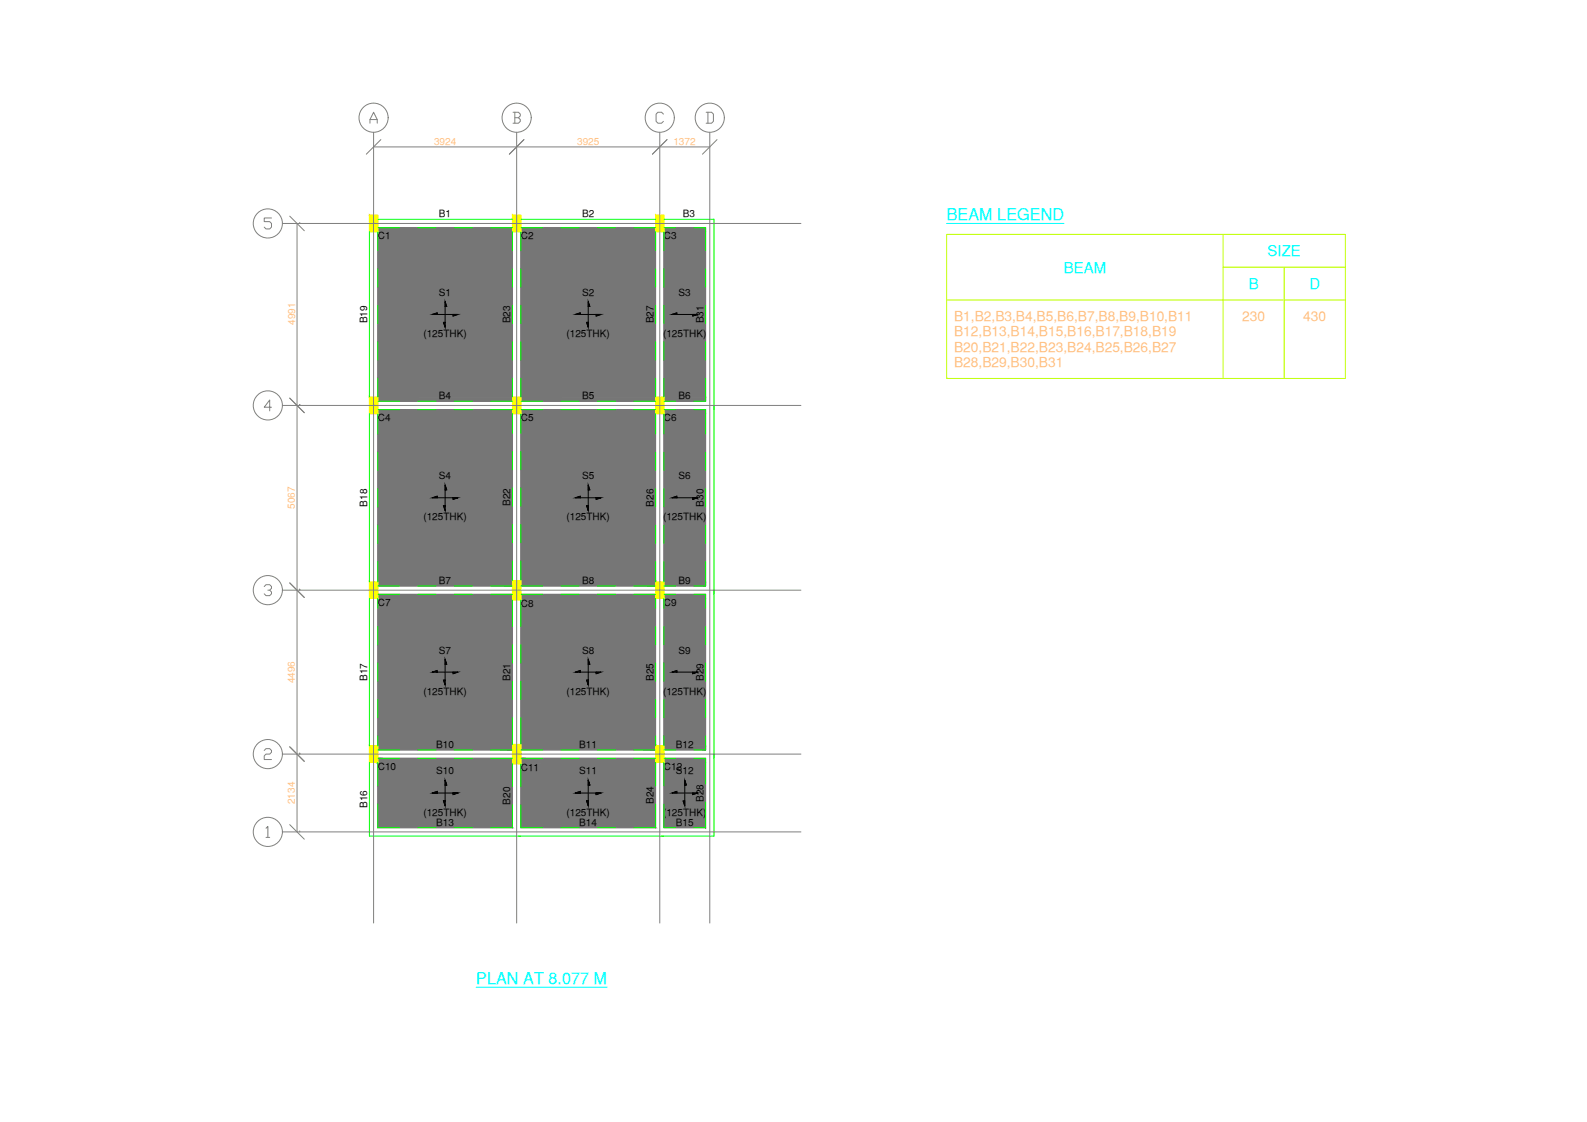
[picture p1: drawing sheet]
<svg xmlns="http://www.w3.org/2000/svg" width="420mm" height="297mm" viewBox="0 0 420 297" stroke-linecap="round" stroke-linejoin="round" font-family="sans-serif">
<!-- layer: Slab -->
<path d="M100 60.3h35.7v45.9h-35.7zM137.9 60.3h35.7v45.9h-35.7zM175.8 60.3h11v45.9h-11zM100 108.4h35.7v46.7h-35.7zM137.9 108.4h35.7v46.7h-35.7zM175.8 108.4h11v46.7h-11zM100 157.4h35.7v41.1h-35.7zM137.9 157.4h35.7v41.1h-35.7zM175.8 157.4h11v41.1h-11zM100 200.8h35.7v18.3h-35.7zM137.9 200.8h35.7v18.3h-35.7zM175.8 200.8h11v18.3h-11z" fill="none" stroke="#767676" stroke-width=".26"/>
<g fill="#767676" stroke="#767676" stroke-width=".26">
<path d="M100 60.3l35.7 1v-1zM100 60.3l35.7 1h-35.7z"/>
<path d="M100 61.3l35.7 43.9v-43.9zM100 61.3l35.7 43.9h-35.7z"/>
<path d="M100 105.2l35.7 1v-1zM100 105.2l35.7 1h-35.7z"/>
<path d="M137.9 60.3l35.7 1v-1zM137.9 60.3l35.7 1h-35.7z"/>
<path d="M137.9 61.3l35.7 43.9v-43.9zM137.9 61.3l35.7 43.9h-35.7z"/>
<path d="M137.9 105.2l35.7 1v-1zM137.9 105.2l35.7 1h-35.7z"/>
<path d="M175.8 60.3l11 1v-1zM175.8 60.3l11 1h-11z"/>
<path d="M175.8 61.3l11 43.9v-43.9zM175.8 61.3l11 43.9h-11z"/>
<path d="M175.8 105.2l11 1v-1zM175.8 105.2l11 1h-11z"/>
<path d="M100 108.4l35.7 1.1v-1.1zM100 108.4l35.7 1.1h-35.7z"/>
<path d="M100 109.5l35.7 44.2v-44.2zM100 109.5l35.7 44.2h-35.7z"/>
<path d="M100 153.7l35.7 .4v-.4zM100 153.7l35.7 .4h-35.7z"/>
<path d="M100 154.1l35.7 1v-1zM100 154.1l35.7 1h-35.7z"/>
<path d="M137.9 108.4l35.7 1.1v-1.1zM137.9 108.4l35.7 1.1h-35.7z"/>
<path d="M137.9 109.5l35.7 44.2v-44.2zM137.9 109.5l35.7 44.2h-35.7z"/>
<path d="M137.9 153.7l35.7 .4v-.4zM137.9 153.7l35.7 .4h-35.7z"/>
<path d="M137.9 154.1l35.7 1v-1zM137.9 154.1l35.7 1h-35.7z"/>
<path d="M175.8 108.4l11 1.1v-1.1zM175.8 108.4l11 1.1h-11z"/>
<path d="M175.8 109.5l11 44.6v-44.6zM175.8 109.5l11 44.6h-11z"/>
<path d="M175.8 154.1l11 1v-1zM175.8 154.1l11 1h-11z"/>
<path d="M100 157.4l35.7 1v-1zM100 157.4l35.7 1h-35.7z"/>
<path d="M100 158.4l35.7 .4v-.4zM100 158.4l35.7 .4h-35.7z"/>
<path d="M100 158.8l35.7 38.3v-38.3zM100 158.8l35.7 38.3h-35.7z"/>
<path d="M100 197.1l35.7 .4v-.4zM100 197.1l35.7 .4h-35.7z"/>
<path d="M100 197.5l35.7 1v-1zM100 197.5l35.7 1h-35.7z"/>
<path d="M137.9 157.4l35.7 1v-1zM137.9 157.4l35.7 1h-35.7z"/>
<path d="M137.9 158.4l35.7 .4v-.4zM137.9 158.4l35.7 .4h-35.7z"/>
<path d="M137.9 158.8l35.7 38.3v-38.3zM137.9 158.8l35.7 38.3h-35.7z"/>
<path d="M137.9 197.1l35.7 .4v-.4zM137.9 197.1l35.7 .4h-35.7z"/>
<path d="M137.9 197.5l35.7 1v-1zM137.9 197.5l35.7 1h-35.7z"/>
<path d="M175.8 157.4l11 1v-1zM175.8 157.4l11 1h-11z"/>
<path d="M175.8 158.4l11 39.1v-39.1zM175.8 158.4l11 39.1h-11z"/>
<path d="M175.8 197.5l11 1v-1zM175.8 197.5l11 1h-11z"/>
<path d="M100 200.8l35.7 1v-1zM100 200.8l35.7 1h-35.7z"/>
<path d="M100 201.8l35.7 .4v-.4zM100 201.8l35.7 .4h-35.7z"/>
<path d="M100 202.2l35.7 16.9v-16.9zM100 202.2l35.7 16.9h-35.7z"/>
<path d="M137.9 200.8l35.7 1v-1zM137.9 200.8l35.7 1h-35.7z"/>
<path d="M137.9 201.8l35.7 .4v-.4zM137.9 201.8l35.7 .4h-35.7z"/>
<path d="M137.9 202.2l35.7 16.9v-16.9zM137.9 202.2l35.7 16.9h-35.7z"/>
<path d="M175.8 200.8l11 1v-1zM175.8 200.8l11 1h-11z"/>
<path d="M175.8 201.8l11 17.3v-17.3zM175.8 201.8l11 17.3h-11z"/>
</g>
<!-- layer: Slab Nos -->
<g fill="#000" stroke="#000" stroke-width=".26">
<path d="M117.8 79.9l.5 1.2h-.5zM155.7 79.9l.5 1.2h-.5zM114.5 83.2l1.2-.4v.4zM117.4 85.4h.4v1.2zM120 83.2h1.2l-1.2 .5zM152.3 83.2l1.3-.4v.4zM155.3 85.4h.4v1.2zM157.8 83.2h1.3l-1.3 .5zM177.9 83.2l1.3-.4v.4zM183.4 83.2h1.3l-1.3 .5zM114.5 131.8l1.2-.4v.4zM117.4 133.9h.4v1.3z"/>
<path d="M117.8 128.4l.5 1.3h-.5zM120 131.8h1.2l-1.2 .4zM152.3 131.8l1.3-.4v.4zM155.3 133.9h.4v1.3zM155.7 128.4l.5 1.3h-.5zM157.8 131.8h1.3l-1.3 .4zM177.9 131.8l1.3-.4v.4zM183.4 131.8h1.3l-1.3 .4zM114.5 177.9l1.2-.4v.4zM117.8 174.6l.5 1.2h-.5zM120 177.9h1.2l-1.2 .5zM152.3 177.9l1.3-.4v.4z"/>
<path d="M155.7 174.6l.5 1.2h-.5zM157.8 177.9h1.3l-1.3 .5zM177.9 177.9l1.3-.4v.4zM183.4 177.9h1.3l-1.3 .5zM117.4 180.1h.4v1.2zM155.3 180.1h.4v1.2zM177.9 209.9l1.3-.4v.4zM180.9 212h.4v1.3zM181.3 206.6l.4 1.2h-.4zM183.4 209.9h1.3l-1.3 .5z"/>
<path d="M114.5 209.9l1.2-.4v.4zM114.5 209.9h1.2z"/>
<path d="M117.4 212h.4zM117.4 212l.4 1.3v-1.3z"/>
<path d="M117.8 206.6l.5 1.2zM117.8 207.8h.5zM117.8 206.6l.5 1.2h-.5z"/>
<path d="M120 209.9h1.2zM120 209.9h1.2zM120 209.9h1.2l-1.2 .5z"/>
<path d="M152.3 209.9l1.3-.4v.4zM152.3 209.9h1.3z"/>
<path d="M155.3 212h.4zM155.3 212l.4 1.3v-1.3z"/>
<path d="M155.7 206.6l.5 1.2zM155.7 207.8h.5zM155.7 206.6l.5 1.2h-.5z"/>
<path d="M157.8 209.9h1.3zM157.8 209.9h1.3z"/>
<path d="M157.8 209.9v.5l1.3-.5zM157.8 209.9v.5z"/>
</g>
<g fill="none" stroke="#000" stroke-width=".26">
<path d="M115.7 83.2v-.4l-1.2 .4h6.7l-1.2 .5v-.5M117.8 81.1h.5l-.5-1.2v6.7l-.4-1.2h.4M153.6 83.2v-.4l-1.3 .4h6.8l-1.3 .5v-.5M155.7 81.1h.5l-.5-1.2v6.7l-.4-1.2h.4M179.2 83.2v-.4l-1.3 .4h6.8l-1.3 .5v-.5M115.7 131.8v-.4l-1.2 .4h6.7l-1.2 .4v-.4M117.8 129.7h.5l-.5-1.3v6.8l-.4-1.3h.4M153.6 131.8v-.4l-1.3 .4h6.8l-1.3 .4v-.4M155.7 129.7h.5l-.5-1.3v6.8l-.4-1.3h.4M179.2 131.8v-.4l-1.3 .4h6.8l-1.3 .4v-.4M115.7 177.9v-.4l-1.2 .4h6.7l-1.2 .5v-.5M117.8 175.8h.5l-.5-1.2v6.7l-.4-1.2h.4"/>
<path d="M153.6 177.9v-.4l-1.3 .4h6.8l-1.3 .5v-.5M155.7 175.8h.5l-.5-1.2v6.7l-.4-1.2h.4M179.2 177.9v-.4l-1.3 .4h6.8l-1.3 .5v-.5M115.7 209.9v-.4l-1.2 .4h6.7l-1.2 .5v-.5M117.8 207.8h.5l-.5-1.2v6.7l-.4-1.3h.4M153.6 209.9v-.4l-1.3 .4h6.8l-1.3 .5v-.5M155.7 207.8h.5l-.5-1.2v6.7l-.4-1.3h.4M179.2 209.9v-.4l-1.3 .4h6.8l-1.3 .5v-.5M181.3 207.8h.4l-.4-1.2v6.7l-.4-1.3h.4"/>
</g>
<!-- layer: Column -->
<g fill="#ff0" stroke="#ff0" stroke-width=".26">
<path d="M97.8 57l2.2 4.3v-4.3zM97.8 57l2.2 4.3h-2.2z"/>
<path d="M135.7 57l2.2 4.3v-4.3zM135.7 57l2.2 4.3h-2.2z"/>
<path d="M173.6 57l2.2 4.3v-4.3zM173.6 57l2.2 4.3h-2.2z"/>
<path d="M97.8 105.2l2.2 4.3v-4.3zM97.8 105.2l2.2 4.3h-2.2z"/>
<path d="M135.7 105.2l2.2 4.3v-4.3zM135.7 105.2l2.2 4.3h-2.2z"/>
<path d="M173.6 105.2l2.2 4.3v-4.3zM173.6 105.2l2.2 4.3h-2.2z"/>
<path d="M97.8 154.1l2.2 4.3v-4.3zM97.8 154.1l2.2 4.3h-2.2z"/>
<path d="M135.7 153.7l2.2 5.1v-5.1zM135.7 153.7l2.2 5.1h-2.2z"/>
<path d="M173.6 154.1l2.2 4.3v-4.3zM173.6 154.1l2.2 4.3h-2.2z"/>
<path d="M97.8 197.5l2.2 4.3v-4.3zM97.8 197.5l2.2 4.3h-2.2z"/>
<path d="M135.7 197.1l2.2 5.1v-5.1zM135.7 197.1l2.2 5.1h-2.2z"/>
<path d="M173.6 197.5l2.2 4.3v-4.3zM173.6 197.5l2.2 4.3h-2.2z"/>
</g>
<path d="M97.8 57h2.2v4.3h-2.2zM135.7 57h2.2v4.3h-2.2zM173.6 57h2.2v4.3h-2.2zM97.8 105.2h2.2v4.3h-2.2zM135.7 105.2h2.2v4.3h-2.2zM173.6 105.2h2.2v4.3h-2.2zM97.8 154.1h2.2v4.3h-2.2zM135.7 153.7h2.2v5.1h-2.2zM173.6 154.1h2.2v4.3h-2.2zM97.8 197.5h2.2v4.3h-2.2zM135.7 197.1h2.2v5.1h-2.2zM173.6 197.5h2.2v4.3h-2.2z" fill="none" stroke="#ff0" stroke-width=".26"/>
<!-- layer: Beam -->
<g fill="none" stroke="#0f0" stroke-width=".26">
<path d="M100 58h35.7M137.9 58h35.7M175.8 58h13.2v163.4h-91.2v-19.6M97.8 61.3v43.9M100 60.3h5.8M100 61.3v5.1M100 71.2v4.8M110.6 60.3h4.8M120.3 60.3h4.8M129.9 60.3h5.8M135.7 61.3v5.1M135.7 71.2v4.8"/>
<path d="M137.9 60.3h5.8M137.9 61.3v5.1M137.9 71.2v4.8M148.5 60.3h4.8M158.1 60.3h4.9M167.8 60.3h5.8M173.6 61.3v5.1M173.6 71.2v4.8M175.8 60.3h3.1M175.8 61.3v5.1M175.8 71.2v4.8M183.7 60.3h3.1v6.1"/>
<path d="M186.8 71.2v4.8M100 80.8v4.9M100 90.5v4.8M135.7 80.8v4.9M135.7 90.5v4.8M137.9 80.8v4.9M137.9 90.5v4.8M173.6 80.8v4.9M173.6 90.5v4.8M175.8 80.8v4.9M175.8 90.5v4.8M186.8 80.8v4.9"/>
<path d="M186.8 90.5v4.8M97.8 109.5v44.6M100 106.2h5.8M100 108.4h5.8M100 100.1v5.1M100 109.5v5.4M100 119.7v4.8M110.6 106.2h4.8M110.6 108.4h4.8M120.3 106.2h4.8M120.3 108.4h4.8M129.9 106.2h5.8"/>
<path d="M129.9 108.4h5.8M135.7 100.1v5.1M135.7 109.5v5.2M135.7 119.5v4.9M137.9 106.2h5.8M137.9 108.4h5.8M137.9 100.1v5.1M137.9 109.5v5.2M137.9 119.5v4.9M148.5 106.2h4.8M148.5 108.4h4.8M158.1 106.2h4.9"/>
<path d="M158.1 108.4h4.9M167.8 106.2h5.8M167.8 108.4h5.8M173.6 100.1v5.1M173.6 109.5v5.4M173.6 119.7v4.8M175.8 106.2h3.1M175.8 108.4h3.1M175.8 100.1v5.1M175.8 109.5v5.4M175.8 119.7v4.8M183.7 108.4h3.1v6.5"/>
<path d="M186.8 100.1v6.1h-3.1M186.8 119.7v4.8M100 129.4v4.8M100 139v4.9M135.7 129.2v4.8M135.7 138.8v4.9M137.9 129.2v4.8M137.9 138.8v4.9M173.6 129.4v4.8M173.6 139v4.9M175.8 129.4v4.8M175.8 139v4.9"/>
<path d="M186.8 129.4v4.8M186.8 139v4.9M97.8 158.4v39.1M100 155.1h5.8M100 157.4h5.8M100 148.7v5.4M100 158.4v2.6M110.6 155.1h4.8M110.6 157.4h4.8M120.3 155.1h4.8M120.3 157.4h4.8M129.9 155.1h5.8"/>
<path d="M129.9 157.4h5.8M135.7 148.5v5.2M135.7 158.8v7.1M137.9 155.1h5.8M137.9 157.4h5.8M137.9 148.5v5.2M137.9 158.8v7.1M148.5 155.1h4.8M148.5 157.4h4.8M158.1 155.1h4.9M158.1 157.4h4.9M167.8 155.1h5.8"/>
<path d="M167.8 157.4h5.8M173.6 148.7v5.4M173.6 158.4v2.6M175.8 155.1h3.1M175.8 157.4h3.1M175.8 148.7v5.4M175.8 158.4v2.6M183.7 157.4h3.1v3.6M186.8 148.7v6.4h-3.1M100 165.9v4.8M100 175.5v4.9M135.7 170.7v4.8"/>
<path d="M137.9 170.7v4.8M173.6 165.9v4.8M173.6 175.5v4.9M175.8 165.9v4.8M175.8 175.5v4.9M186.8 165.9v4.8M186.8 175.5v4.9M100 198.5h5.8M100 185.2v4.8M100 194.8v2.7M110.6 198.5h4.8M120.3 198.5h4.8"/>
<path d="M129.9 198.5h5.8M135.7 180.4v4.8M135.7 190v7.1M137.9 198.5h5.8M137.9 180.4v4.8M137.9 190v7.1M148.5 198.5h4.8M158.1 198.5h4.9M167.8 198.5h5.8M173.6 185.2v4.8M173.6 194.8v2.7M175.8 198.5h3.1"/>
<path d="M175.8 185.2v4.8M175.8 194.8v2.7M186.8 194.8v3.7h-3.1M186.8 185.2v4.8M100 200.8h5.8M100 201.8v6.3M100 212.9v6.2h5.8M110.6 200.8h4.8M110.6 219.1h4.8M120.3 200.8h4.8M120.3 219.1h4.8M129.9 200.8h5.8"/>
<path d="M135.7 202.2v6M135.7 213.1v6h-5.8M137.9 200.8h5.8M137.9 202.2v6M137.9 213.1v6h5.8M148.5 200.8h4.8M148.5 219.1h4.8M158.1 200.8h4.9M158.1 219.1h4.9M167.8 200.8h5.8M173.6 201.8v6.3M173.6 212.9v6.2h-5.8"/>
<path d="M175.8 200.8h3.1M175.8 201.8v6.3M175.8 212.9v6.2h3.1M183.7 200.8h3.1v6.7M186.8 212.4v6.7h-3.1"/>
</g>
<!-- layer: Grid Line -->
<g fill="none" stroke="#808080" stroke-width=".26">
<path d="M97.9 32.6v-.9l1-2 1 2v.9M97.9 31.7h2M98.9 35v209.4M98.9 38.9h89M100.8 37l-3.8 3.8M135.8 29.7h1.5l.4 .5v.5l-.4 .5M136.3 31.2h1l.4 .5v.4l-.4 .5h-1.5M136.3 29.7v2.9M136.8 35v209.4M138.7 37l-3.9 3.8M174.7 35v209.4M175.6 30.2l-.4-.5h-1l-.5 .5v1.9l.5 .5h1l.4-.5"/>
<path d="M176.6 37l-3.9 3.8M187 29.7h1.4l.5 .5v1.9l-.5 .5h-1.4M187.4 29.7v2.9M187.9 35v209.4M189.8 37l-3.8 3.8M71.9 57.7h-1.9v1h1.4l.5 .5v.9l-.5 .5h-1l-.4-.5M74.8 59.2h137.2M76.7 57.2l3.9 3.9M78.6 59.2v161M79.4 59.2h.1M71.9 107.8h-1.9l1.4-1.9v2.9M74.8 107.3h137.2"/>
<path d="M76.7 105.4l3.9 3.9M79.4 107.3h.1M70 155.3l.4-.5h1l.5 .5v.5l-.5 .4h-.5M71.4 156.2l.5 .5v.5l-.5 .5h-1l-.4-.5M74.8 156.2h137.2M76.7 154.3l3.9 3.9M79.4 156.2h.1M70 198.7l.4-.5h1l.5 .5v.5l-.5 .4h-1l-.4 .5v1h1.9M74.8 199.6h137.2M76.7 197.7l3.9 3.9M79.4 199.6h.1M70.4 219.3l.5-.5v2.9"/>
<path d="M76.7 218.3l3.9 3.9M70.4 221.7h1M74.8 220.2h137.2M79.4 220.2h.1"/>
<circle cx="98.9" cy="31.2" r="3.9"/>
<circle cx="136.8" cy="31.2" r="3.9"/>
<circle cx="174.7" cy="31.2" r="3.9"/>
<circle cx="187.9" cy="31.2" r="3.9"/>
<circle cx="70.9" cy="59.2" r="3.9"/>
<circle cx="70.9" cy="107.3" r="3.9"/>
<circle cx="70.9" cy="156.2" r="3.9"/>
<circle cx="70.9" cy="199.6" r="3.9"/>
<circle cx="70.9" cy="220.2" r="3.9"/>
</g>
<!-- layer: Label -->
<path d="M250.7 59.2h31M126.1 261.4h34.6" fill="none" stroke="#0ff" stroke-width=".26"/>
<!-- layer: Schedule Border -->
<path d="M250.7 62.1h105.5v38.1h-105.5zM250.7 79.4h105.5M323.8 70.7h32.4M323.8 62.1v38.1M340 70.7v29.5" fill="none" stroke="#bfff00" stroke-width=".26"/>
<g font-size="4.3" fill="#0ff">
<text x="250.7" y="58.2">BEAM LEGEND</text>
<text x="126.1" y="260.4">PLAN AT 8.077 M</text>
</g>
<g font-size="4" fill="#0ff">
<text x="335.6" y="67.8">SIZE</text>
<text x="281.6" y="72.2">BEAM</text>
<text x="330.6" y="76.5">B</text>
<text x="346.7" y="76.5">D</text>
</g>
<g font-size="3.6" fill="#ffbf7f">
<text x="252.6" y="85">B1,B2,B3,B4,B5,B6,B7,B8,B9,B10,B11</text>
<text x="252.6" y="89.1">B12,B13,B14,B15,B16,B17,B18,B19</text>
<text x="328.9" y="85">230</text>
<text x="345" y="85">430</text>
<text x="252.6" y="93.2">B20,B21,B22,B23,B24,B25,B26,B27</text>
<text x="252.6" y="97.3">B28,B29,B30,B31</text>
</g>
<g font-size="2.6" fill="#ffbf7f">
<text x="114.9" y="38.3">3924</text>
<text x="152.8" y="38.3">3925</text>
<text x="178.3" y="38.3">1372</text>
<text x="78.1" y="85.9" transform="rotate(-90 78.1 85.9)">4991</text>
<text x="78.1" y="134.7" transform="rotate(-90 78.1 134.7)">5067</text>
<text x="78.1" y="180.9" transform="rotate(-90 78.1 180.9)">4496</text>
<text x="78.1" y="212.9" transform="rotate(-90 78.1 212.9)">2134</text>
</g>
<g font-size="2.6">
<text x="116.2" y="57.5">B1</text>
<text x="154.1" y="57.5">B2</text>
<text x="180.8" y="57.5">B3</text>
<text x="100" y="63.3">C1</text>
<text x="137.9" y="63.3">C2</text>
<text x="175.8" y="63.3">C3</text>
<text x="116.2" y="78.3">S1</text>
<text x="154.1" y="78.3">S2</text>
<text x="179.7" y="78.3">S3</text>
<text x="97.2" y="85.6" transform="rotate(-90 97.2 85.6)">B19</text>
<text x="112.1" y="89.2">(125THK)</text>
<text x="135.1" y="85.6" transform="rotate(-90 135.1 85.6)">B23</text>
<text x="150" y="89.2">(125THK)</text>
<text x="173" y="85.6" transform="rotate(-90 173 85.6)">B27</text>
<text x="175.6" y="89.2">(125THK)</text>
<text x="186.2" y="85.6" transform="rotate(-90 186.2 85.6)">B31</text>
<text x="116.2" y="105.6">B4</text>
<text x="154.1" y="105.6">B5</text>
<text x="179.7" y="105.6">B6</text>
<text x="100" y="111.4">C4</text>
<text x="137.9" y="111.4">C5</text>
<text x="175.8" y="111.4">C6</text>
<text x="116.2" y="126.9">S4</text>
<text x="154.1" y="126.9">S5</text>
<text x="179.7" y="126.9">S6</text>
<text x="97.2" y="134.1" transform="rotate(-90 97.2 134.1)">B18</text>
<text x="112.1" y="137.8">(125THK)</text>
<text x="135.1" y="134" transform="rotate(-90 135.1 134)">B22</text>
<text x="150" y="137.8">(125THK)</text>
<text x="173" y="134.1" transform="rotate(-90 173 134.1)">B26</text>
<text x="175.6" y="137.8">(125THK)</text>
<text x="186.2" y="134.1" transform="rotate(-90 186.2 134.1)">B30</text>
<text x="116.2" y="154.5">B7</text>
<text x="154.1" y="154.5">B8</text>
<text x="179.7" y="154.5">B9</text>
<text x="100" y="160.3">C7</text>
<text x="137.9" y="160.7">C8</text>
<text x="175.8" y="160.3">C9</text>
<text x="116.2" y="173">S7</text>
<text x="154.1" y="173">S8</text>
<text x="179.7" y="173">S9</text>
<text x="97.2" y="180.3" transform="rotate(-90 97.2 180.3)">B17</text>
<text x="112.1" y="183.9">(125THK)</text>
<text x="135.1" y="180.3" transform="rotate(-90 135.1 180.3)">B21</text>
<text x="150" y="183.9">(125THK)</text>
<text x="173" y="180.3" transform="rotate(-90 173 180.3)">B25</text>
<text x="175.6" y="183.9">(125THK)</text>
<text x="186.2" y="180.3" transform="rotate(-90 186.2 180.3)">B29</text>
<text x="115.5" y="197.9">B10</text>
<text x="153.4" y="197.9">B11</text>
<text x="178.9" y="197.9">B12</text>
<text x="100" y="203.7">C10</text>
<text x="175.8" y="203.7">C12</text>
<text x="115.5" y="205">S10</text>
<text x="137.9" y="204.1">C11</text>
<text x="153.4" y="205">S11</text>
<text x="178.9" y="205">S12</text>
<text x="97.2" y="213.9" transform="rotate(-90 97.2 213.9)">B16</text>
<text x="112.1" y="215.9">(125THK)</text>
<text x="135.1" y="213" transform="rotate(-90 135.1 213)">B20</text>
<text x="150" y="215.9">(125THK)</text>
<text x="173" y="212.8" transform="rotate(-90 173 212.8)">B24</text>
<text x="175.6" y="215.9">(125THK)</text>
<text x="186.2" y="212.3" transform="rotate(-90 186.2 212.3)">B28</text>
<text x="115.5" y="218.5">B13</text>
<text x="153.4" y="218.5">B14</text>
<text x="178.9" y="218.5">B15</text>
</g>
</svg>
